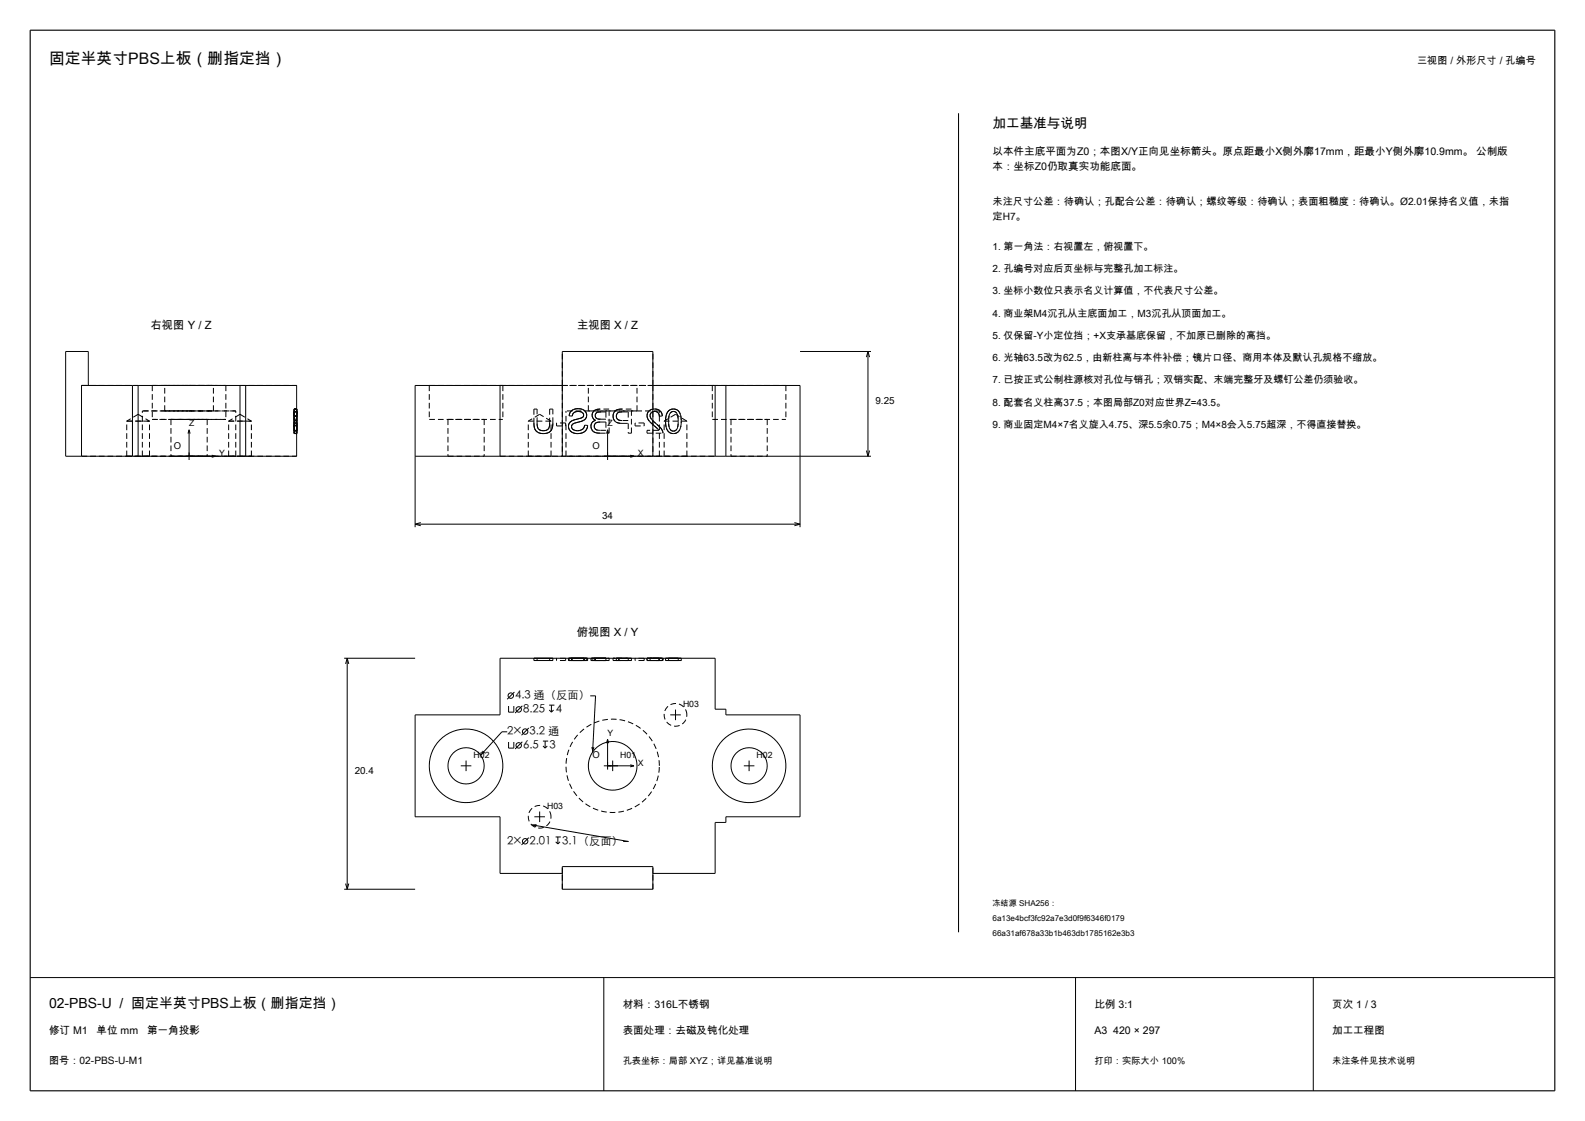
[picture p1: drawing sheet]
<svg xmlns="http://www.w3.org/2000/svg" width="420mm" height="297mm" viewBox="0 0 420 297" stroke-linecap="round" stroke-linejoin="round" font-family="sans-serif">
<path d="M8 8h404v281h-404z" fill="none" stroke="#000" stroke-width=".3"/>
<g fill="none" stroke="#000" stroke-width=".26">
<path d="M254 30v217M212 93.1h18.8M230 93.1v27.8M230 93.1l-.4 1.5M230 93.1l.4 1.5M23.4 102.1v-9h-6v27.8h61.2v-18.8h-57v18.8M35.1 102.1v18.8M36.6 102.1v18.8M50.1 113.9v8M50.1 113.9l-.3 1M50.1 113.9l.3 1M63.6 102.1v18.8"/>
<path d="M65.1 102.1v18.8M132.5 102.1v18.8M149 102.1h-39v37.6M161 113.9v8M161 113.9l-.3 1M161 113.9l.3 1M173 102.1h39v37.6M189.5 102.1v18.8M192.3 102.1v18.8M229.6 119.4l.4 1.5M230.4 119.4l-.4 1.5M56.1 120.6l1 .3-1 .3"/>
<path d="M110 120.9h120.8M110 138.9h102M110 138.9l1.5 .4M111.5 138.5l-1.5 .4M149 120.9v-27.8h24v27.8M167 120.6l1 .3-1 .3M210.5 138.5l1.5 .4M212 138.9l-1.5 .4M91.2 174.4h18.8M92 174.4v61.2M92 174.4l-.4 1.5M92 174.4l.4 1.5"/>
<path d="M134.4 193.9h-1.4l-5.6 6.2M134.8 187.1v1.6h1.4v-1.6M134.8 196.6v1.6h1.4v-1.6M136.3 183.3l-1.9 2M138.4 187l-1.9 1.9M138.4 196.5l-1.9 1.9M140.1 192.9l-1.9 1.9M143.9 196.3h1.4M143.9 197.6l.6 .6M144.5 196.3v1.9M145 197.6l-.5 .6M145.5 186.8h1.4"/>
<path d="M145.5 188.1l.6 .6M146.1 186.8v1.9M146.7 188.1l-.6 .6M156.4 184.4h1.4l-.8 14.8M161 195.9v8M161 195.9l-.3 1M161 195.9l.3 1M177.6 189.4h2.8M179 188v2.8M122.1 202.9h2.8M123.5 201.5v2.8M140.9 218.5l25.6 4.4h-1.4"/>
<path d="M141.6 216.4h2.8M143 215v2.8M160 202.9h8M162.3 201.5v2.8M167 202.6l1 .3M168 202.9l-1 .3M197.1 202.9h2.8M198.5 201.5v2.8M91.2 235.6h18.8M91.6 234.1l.4 1.5M92.4 234.1l-.4 1.5M140.1 221.9l-1.9 1.9"/>
<path d="M147.2 221.7h1.4M147.3 223l.5 .6M147.8 221.7v1.9M148.4 223l-.6 .6M149 229.6h24v6h-24zM149 231.4h-16.5v-15h-22.5v-27h22.5v-15h57v13.5h2.8v1.5h19.7v27h-19.7v1.5h-2.8v13.5h-16.5M8 259h404M160 259v30M285 259v30M348 259v30"/>
<circle cx="135.4" cy="184.3" r=".72"/>
<circle cx="137.5" cy="188" r=".72"/>
<circle cx="137.5" cy="197.5" r=".72"/>
<circle cx="139.2" cy="193.8" r=".72"/>
<circle cx="123.5" cy="202.9" r="9.8"/>
<circle cx="123.5" cy="202.9" r="4.8"/>
<circle cx="162.4" cy="202.9" r="6.4"/>
<circle cx="198.5" cy="202.9" r="4.8"/>
<circle cx="198.5" cy="202.9" r="9.8"/>
<circle cx="139.2" cy="222.9" r=".72"/>
</g>
<g fill="none" stroke="#000" stroke-width=".26" stroke-dasharray="1.5 .8" stroke-linecap="butt">
<path d="M21.6 102.1h1.8M21.6 102.1h15M33.6 111.6h3M36.6 111.6h3M36.6 109.8l-3 1.8M36.6 109.8l3 1.8M37.7 108.9h12.4M39.6 111.6h-6M40.4 102.1h9.7M40.4 111.1h9.7M40.4 102.1v9M43.7 102.1h6.4"/>
<path d="M43.7 108.9h6.4M43.7 108.9v-6.8M45.3 111.1h4.8M45.3 111.1v9.8M50.1 102.1h9.7M50.1 102.1h6.4M50.1 111.1h4.8M50.1 108.9h12.4M50.1 111.1h9.7M50.1 108.9h6.4M54.9 111.1h-9.6M54.9 111.1v9.8"/>
<path d="M56.5 102.1h-12.8M56.5 108.9h-12.8M56.5 108.9v-6.8M59.8 102.1h-19.4M59.8 111.1h-19.4M59.8 102.1v9M60.6 111.6h3M62.5 108.9h-24.8M63.6 102.1h15M63.6 111.6h3M63.6 109.8l-3 1.8M63.6 109.8l3 1.8"/>
<path d="M66.6 111.6h-6M78 113.7v-1.6M78 114.1v-.4M78 113.9v.2M78 113.3v.6M78 112.1v1.2M78 108.4v3.7M78 112.1v-3.7M78 114.6v-.9M78 114.9v-.3M78 114.5v.4M78 113.6v.9"/>
<path d="M78 112.1v1.5M78 112.9v-.8M78 113.9v-1.2M78 114.6v-.7M78 114.6v.3M78 113.9v.7M78 113v.9M78 112.1v.9M78 111.4v.7M78 111v.4M78 110.5v.5M78 110v.5"/>
<path d="M78 109.3v.7M78 109v.3M78 109.3v-.3M78 110.2v-.9M78 109.2v1M78 108.5v.7M78 108.3v.2M78 108.5v-.2M78 109.1v-.6M78 110v-.9M78 110.8v-.8M78 111.4v-.6"/>
<path d="M78 111.8v-.4M78 112.1v-.3M78 112.5v-.4M78 113v-.5M78 113.6v-.6M78 114v-.4M78 114.1v-.1M78 113.4v.5M78 112.6v.8M78 112.7v-.1M78 114.7v.1M78 114.3v.4"/>
<path d="M78 113.7v.6M78 112.9v.8M78 111.9v1M78 111.4v.5M78 110.8v.6M78 110v.8M78 109.2v.8M78 108.6v.6M78 108.4v.2M78 114.8v-6.4M78 109.8v-1.1M78 111.6v-1.8"/>
<path d="M78 114.2v-2.6M78 114.9v-.7M78 113.4v1.1M78 111.6v1.8M78 110.1v1.5M78 109.2v.9M78 108.7v-.3M78 111.6v.6M78 110.2v1.4M78 109.4v.8M78 108.7v.7M78 108.4v.3"/>
<path d="M78 112.2v2.6M78 113.6v.4M78 112.8v.8M78 111.7v1.1M78 110.9v.8M78 110.1v.8M78 108.9v1.2M78 108.4v.5M78 108.8v-.4M78 110.2v-1.4M78 110.3v-.1M78 109.3v1"/>
<path d="M78 110.1v-.8M78 111.1v-1M78 112.4v-1.3M78 113.4v-1M78 114.2v-.8M78 114.8v-.6M78 114v.8M78 109.1v2M78 111.1v-.1M78 111v-.3M78 110.7v-.6M78 110.1v-.5"/>
<path d="M78 109.6v-.4M78 109.2v-.1M78 111.8v2.2M78 114v-.2M78 113.8v-.3M78 113.5v-.6M78 112.9v-.6M78 112.3v-.4M78 111.9v-.1M78 111.6v2.1M78 113.7v.5M78 114.2v-.5"/>
<path d="M78 113.7v-2.1M78 111.6v-2.1M78 109.5v-.5M78 109v.5M78 109.5v2.1M78 109.1v2.3M78 111.4v-.3M78 111.1v-.8M78 110.3v-.7M78.6 112.1v1.6M78.6 112.1v-3.7M78.6 108.4v3.7"/>
<path d="M78.6 113.6v-1.5M78.6 114.5v-.9M78.6 114.9v-.4M78.6 114.6v.3M78.6 113.7v.9M78.6 113.3v-1.2M78.6 113.9v-.6M78.6 114.1v-.2M78.6 113.7v.4M78.6 112.1v.8M78.6 112.7v1.2M78.6 112.7v-.1"/>
<path d="M78.6 113.4v-.8M78.6 113.9v-.5M78.6 114v.1M78.6 113.6v.4M78.6 113v.6M78.6 112.5v.5M78.6 112.1v.4M78.6 111.8v.3M78.6 111.4v.4M78.6 110.8v.6M78.6 110v.8M78.6 109.1v.9"/>
<path d="M78.6 108.5v.6M78.6 108.3v.2M78.6 108.5v-.2M78.6 109.2v-.7M78.6 110.2v-1M78.6 109.3v.9M78.6 109v.3M78.6 109.3v-.3M78.6 110v-.7M78.6 110.5v-.5M78.6 111v-.5M78.6 111.4v-.4"/>
<path d="M78.6 112.1v-.7M78.6 113v-.9M78.6 113.9v-.9M78.6 114.6v-.7M78.6 114.9v-.3M78.6 113.9v.7M78.6 114.8v-.1M78.6 114.8v-6.4M78.6 108.6v-.2M78.6 109.2v-.6M78.6 110v-.8M78.6 110.8v-.8"/>
<path d="M78.6 111.4v-.6M78.6 111.9v-.5M78.6 112.9v-1M78.6 113.7v-.8M78.6 114.3v-.6M78.6 114.7v-.4M78.6 108.7v1.1M78.6 108.4v.3M78.6 110.1v-.9M78.6 111.6v-1.5M78.6 113.4v-1.8M78.6 114.5v-1.1"/>
<path d="M78.6 114.2v.7M78.6 111.6v2.6M78.6 109.8v1.8M78.6 112.2v2.6M78.6 108.7v-.3M78.6 109.4v-.7M78.6 110.2v-.8M78.6 111.6v-1.4M78.6 112.2v-.6M78.6 114v-.4M78.6 114v.8M78.6 114.2v.6"/>
<path d="M78.6 113.4v.8M78.6 112.4v1M78.6 111.1v1.3M78.6 110.1v1M78.6 109.3v.8M78.6 110.3v-1M78.6 110.3v-.1M78.6 108.8v1.4M78.6 108.4v.4M78.6 108.9v-.5M78.6 110.1v-1.2M78.6 110.9v-.8"/>
<path d="M78.6 111.7v-.8M78.6 112.8v-1.1M78.6 113.6v-.8M78.6 114.1h-.6M78.6 108.4h-.6M78.6 114.9h-.6M78.6 112.1h-.6M78.6 112.9h-.6M78.6 112.7h-.6M78.6 109h-.6M78.6 110.2h-.6M78.6 108.3h-.6"/>
<path d="M78.6 112.6h-.6M78.6 114.8h-.6M78.6 111.4h-.6M78.6 112.2h-.6M78.6 114h-.6M78.6 110.3h-.6M78.6 109.1v2M78.6 109.1h-.6M78.6 111.1h-.6M78.6 111v.1M78.6 110.7v.3M78.6 110.1v.6"/>
<path d="M78.6 109.6v.5M78.6 109.2v.4M78.6 109.1v.1M78.6 111.8v2.2M78.6 111.8h-.6M78.6 113.8v.2M78.6 113.5v.3M78.6 112.9v.6M78.6 112.3v.6M78.6 111.9v.4M78.6 111.8v.1M78.6 113.7v-2.1"/>
<path d="M78.6 114.2v-.5M78.6 114.2h-.6M78.6 113.7v.5M78.6 111.6v2.1M78.6 109.5v2.1M78.6 109v.5M78.6 109.5v-.5M78.6 111.6v-2.1M78.6 109.1v2.3M78.6 111.1v.3M78.6 110.3v.8M78.6 109.6v.7"/>
<path d="M78.6 109.2h-.6M113.7 102.1h19.5M113.7 102.1v9M113.7 111.1h19.5M118.7 111.1v9.8M118.7 111.1h9.6M128.3 111.1v9.8M132.5 102.1h57M133.2 102.1v9M141.5 108.4v3.7M141.5 112.1l.2 1.5M141.7 113.6l-.2-1.5"/>
<path d="M141.7 113.6l.8 .9M142.3 112.1l.1 .9 .3 .7M142.3 112.1v-3.7M142.3 108.4h-.8M142.5 114.5l-.8-.9M142.5 114.5l1.5 .4M142.7 113.7l.6 .3 .7 .1M142.7 113.7l-.3-.6-.1-1M143 109.8l-3 1.8M144 114.9l-1.5-.4M144 114.9l1.4-.3M144 114.1l1-.2"/>
<path d="M144 114.1l-.8-.1-.5-.3M145 113.9l.5-.6M145 113.9l-1 .2M145.4 114.6l-1.4 .3M145.4 114.6l.9-.9M145.5 113.3l.2-1.2M145.5 113.3l-.5 .6M145.7 108.4v3.7M145.7 112.1l-.2 1.2M146 111.6h-6M146 111.6l-3-1.8M146.3 113.7l-.9 .9"/>
<path d="M146.3 113.7l.2-1.6M146.5 112.1l-.2 1.6M146.5 112.1v-3.7M146.5 108.4h-.8M147.5 112.1v.8M147.5 112.9h2.4M149 102.1v18.8M149 102.1v-9M149 102.1h24M149.9 112.1h-2.4M149.9 112.9v-.8M150.6 113l.3-.9"/>
<path d="M150.6 113l.3 .9M150.8 110.2l.3-1M150.8 110.2h.8M150.9 112.1l.8-.7M150.9 112.1l-.3 .9M150.9 113.9l-.3-.9M150.9 113.9l.9 .7M151.1 109.2l.9-.7M151.1 109.2l-.3 1M151.4 113l.2 .6M151.4 113l.2-.5M151.6 112.5l-.2 .5"/>
<path d="M151.6 112.5l.6-.4M151.6 113.6l.6 .4M151.6 113.6l-.2-.6M151.6 110.2l.5-.9M151.7 111.4l1.4-.4M151.7 111.4l-.8 .7M151.8 114.6l-.9-.7M151.8 114.6l1.2 .3M152 108.5l1.2-.2M152 108.5l-.9 .7M152.1 109.3l-.5 .9M152.1 109.3l1.1-.3"/>
<path d="M152.2 114l.8 .1M152.2 114l-.6-.4M152.2 112.1l-.6 .4M152.2 112.1l1.1-.3M153 114.9l-1.2-.3M153 114.9l1.4-.3M153 114.1l1-.2M153 114.1l-.8-.1M153.1 111l1.3-.5M153.1 111l-1.4 .4M153.2 109l-1.1 .3M153.2 109l1.1 .3"/>
<path d="M153.2 108.3l1.2 .2M153.2 108.3l-1.2 .2M153.3 111.8l-1.1 .3M153.3 111.8l1.3-.4M154 113.9l.7-.5M154 113.9l-1 .2M154.3 109.3l-1.1-.3M154.3 109.3l.4 .7M154.4 108.5l.8 .6M154.4 108.5l-1.2-.2M154.4 110.5l.3-.5M154.4 110.5l-1.3 .5"/>
<path d="M154.4 114.6l-1.4 .3M154.4 114.6l1-.7M154.6 111.4l-1.3 .4M154.6 111.4l.6-.6M154.7 113.4l.2-.8M154.7 113.4l-.7 .5M154.7 110l-.4-.7M154.7 110l-.3 .5M154.9 112.6l-.2 .8M155.2 109.1l.3 .9M155.2 109.1l-.8-.6M155.2 110.8l-.6 .6"/>
<path d="M155.2 110.8l.3-.8M155.4 113.9l-1 .7M155.4 113.9l.3-1.2M155.5 110l-.3 .8M155.5 110l-.3-.9M155.7 112.7l-.3 1.2M155.7 112.7l-.8-.1M155.9 108.9v-6.8M156.6 112.9l.3-1M156.6 112.9l.2 .8M156.8 113.7l-.2-.8M156.8 113.7l.4 .6"/>
<path d="M156.9 110l.2-.8M156.9 110l.2 .8M156.9 111.9l.9-.5M156.9 111.9l-.3 1M157.1 110.8l-.2-.8M157.1 110.8l.7 .6M157.1 109.2l.7-.6M157.1 109.2l-.2 .8M157.2 114.3l-.4-.6M157.2 114.3l.7 .4M157.5 112.9l.1-.6M157.5 112.9l.1 .6"/>
<path d="M157.6 113.5l-.1-.6M157.6 113.5l.3 .3M157.6 112.3l.6-.4M157.6 112.3l-.1 .6M157.7 110.1l.2-.5M157.7 110.1l.2 .6M157.8 111.4l-.7-.6M157.8 111.4l-.9 .5M157.8 108.6l1.2-.2M157.8 108.6l-.7 .6M157.9 109.6l.4-.4M157.9 109.6l-.2 .5"/>
<path d="M157.9 110.7l-.2-.6M157.9 110.7l.5 .3M157.9 113.8l-.3-.3M157.9 113.8l.5 .2M157.9 114.7l-.7-.4M157.9 114.7l1.1 .1M158.2 111.9l.9-.1M158.2 111.9l-.6 .4M158.3 109.2l1-.1M158.3 109.2l-.4 .4M158.4 111l-.5-.3M158.4 111l.8 .1"/>
<path d="M158.4 114l-.5-.2M159 114.8l-1.1-.1M159 114.8h2.4M159 114h-.6M159 108.4l-1.2 .2M159.1 111.8h1.5M159.1 111.8l-.9 .1M159.2 111.1l-.8-.1M159.3 109.1h1.3M159.3 109.1l-1 .1M160.6 109.1v2M160.6 111.1h-1.4"/>
<path d="M160.6 111.8v2.2M160.6 114h-1.6M161.4 114.8v-6.4M161.4 108.4h-2.4M162.4 110.2l.2-.8M162.4 110.2l.2 .8 .4 .6M162.6 109.4l.6-.7M162.6 109.4l-.2 .8M163 111.6l-.4-.6-.2-.8M163 111.6a2.48 2.48 0 0 0 1.8 .6M163.2 108.7l.7-.3M163.2 108.7l-.6 .7"/>
<path d="M163.3 110.3l.2-.7M163.3 110.3l.4 .8M163.5 109.6l.6-.4M163.5 109.6l-.2 .7M163.7 111.1l-.4-.8M163.7 111.1l1.1 .3M163.9 108.4h1M163.9 108.4l-.7 .3M164.1 109.2l.7-.1M164.1 109.2l-.6 .4M164.8 111.4l-1.1-.3M164.8 112.2h1.7"/>
<path d="M164.8 112.2l-1.1-.2-.7-.4M164.8 109.1h1.7M164.8 109.1l-.7 .1M164.9 108.4h-1M166.5 112.2v2.6M166.5 114.8h.8M166.5 109.1v2.3M166.5 111.4h-1.7M167.3 114.8v-6.4M167.3 108.4h-2.4M168.3 112.1v.8M168.3 112.9h2.4"/>
<path d="M168.8 102.1h-12.9M168.8 108.9v-6.8M168.8 108.9h-12.9M170.7 112.1h-2.4M170.7 112.9v-.8M171.4 114v.8M171.4 114.8h4.3M171.5 110.1l.1-.7 .4-.5M171.5 110.1l.1 .8M171.6 110.9l-.1-.8M171.6 110.9l.5 .8M172 108.9l.6-.4 .8-.1"/>
<path d="M172 108.9l-.4 .5-.1 .7M172.1 111.7l-.5-.8M172.1 111.7l1.2 1.1M172.3 110.1l.3 1M172.3 110.1l.3-.8M172.6 109.3l-.3 .8M172.6 109.3l.9-.3M172.6 111.1l1.4 1.3M172.6 111.1l-.3-1M173 102.1v-9M173 102.1v18.8M173.3 112.8l-1.2-1.1"/>
<path d="M173.3 112.8l.9 .8M173.4 108.4l.9 .1 .6 .3M173.4 108.4l-.8 .1-.6 .4M173.5 109l-.9 .3M173.5 109l.9 .3M174 112.4l1.1 1M174 112.4l-1.4-1.3M174.2 113.6l-.9-.8M174.4 109.3l-.9-.3M174.4 109.3l.3 1M174.6 114l-.4-.4M174.6 114h-3.2"/>
<path d="M174.7 110.3l-.3-1M174.7 110.3l.8-.1M174.7 108.9h-24.7M174.9 108.8l.4 .6 .2 .8M174.9 108.8l-.6-.3-.9-.1M175.1 113.4l.5 .8M175.1 113.4l-1.1-1M175.5 110.2l-.2-.8-.4-.6M175.6 114.2l.1 .6M175.6 114.2l-.5-.8M175.7 114.8l-.1-.6M176.4 111.6l.1-1.5"/>
<path d="M176.4 111.6l.2 1.8M176.5 110.1l.4-.9M176.5 110.1l-.1 1.5M176.6 113.4l-.2-1.8M176.6 113.4l.7 1.1M176.9 109.2l.6-.6M176.9 109.2l-.4 .9M177.2 111.6l.1-1.3 .2-.8M177.2 111.6v1.2l.3 .9M177.3 114.5l-.7-1.1M177.3 114.5l1.1 .4M177.5 113.7l-.2-.8-.1-1.3"/>
<path d="M177.5 109.5l.4-.4 .6-.1M177.5 113.7l.4 .4 .5 .1M177.5 109.5l-.3 .9v1.2M177.5 108.6l.9-.2M177.5 108.6l-.6 .6M178.4 108.4l1.2 .3M178.4 114.9l-1.1-.4M178.4 114.9l.9-.2 .6-.5M178.4 108.4l-.9 .2M178.4 114.2l-.5-.1-.4-.4M178.4 114.2l.5-.1 .5-.4M178.5 109l.8 .5"/>
<path d="M178.5 109l-.6 .1-.4 .4M179 109.8l-3 1.8M179.3 109.5l.3 .8 .1 1.3M179.3 109.5l-.8-.5M179.4 113.7l-.5 .4-.5 .1M179.4 113.7l.2-.9 .1-1.2M179.6 108.7l.7 1.1M179.6 108.7l-1.2-.3M179.7 111.6l-.1 1.3-.2 .8M179.7 111.6l-.1-1.2-.3-.9M179.9 114.2l-.6 .5-.9 .2M179.9 114.2l.5-1 .1-1.6"/>
<path d="M180.3 109.8l.2 1.8M180.3 109.8l-.7-1.1M180.5 111.6l-.1 1.5-.5 1.1M180.5 111.6l-.2-1.8M182 111.6h-6M182 111.6l-3-1.8M188.8 102.1h19.5M188.8 102.1v9M188.8 111.1h19.5M193.7 111.1v9.8M193.7 111.1h9.6M203.3 111.1v9.8"/>
<path d="M208.3 102.1v9M21.6 120.9h15M33.6 120.9h3M33.6 120.9v-9.3M36.6 120.9h3M37.7 120.9h12.4M37.7 120.9v-12M39.6 120.9h-6M39.6 120.9v-9.3M45.3 120.9h4.8M50.1 120.9h4.8M50.1 120.9h12.4"/>
<path d="M54.9 120.9h-9.6M60.6 120.9h3M60.6 120.9v-9.3M62.5 120.9h-24.8M62.5 120.9v-12M63.6 120.9h15M63.6 120.9h3M66.6 120.9h-6M66.6 120.9v-9.3M118.7 120.9h9.6M132.5 120.9h57M140 120.9v-9.3"/>
<path d="M146 120.9h-6M146 120.9v-9.3M150 120.9v-12M174.7 120.9h-24.7M174.7 120.9v-12M176 120.9v-9.3M182 120.9h-6M182 120.9v-9.3M193.7 120.9h9.6M141.5 174.4v.6M141.5 175h.2M141.7 174.4h-.2"/>
<path d="M141.7 175h.8M142.3 174.4h.4M142.3 174.4h-.8M142.3 174.4v.6M142.3 175h-.8M142.5 174.4h-.8M142.5 175h1.5M142.7 174.4h1.3M142.7 175h-.4M144 174.4h-1.5M144 175h1.4M144 174.4h1"/>
<path d="M144 175h-1.3M145 174.4h.5M145 175h-1M145.4 174.4h-1.4M145.4 175h.9M145.5 174.4h.2M145.5 175h-.5M145.7 174.4v.6M145.7 175h-.2M146.3 174.4h-.9M146.3 175h.2M146.5 174.4h-.2"/>
<path d="M146.5 174.4h-.8M146.5 174.4v.6M146.5 175h-.8M147.5 174.4v.6M149.9 174.4h-2.4M149.9 174.4v.6M149.9 175h-2.4M150.6 174.4h.3M150.6 174.4v.6M150.6 175h.3M150.8 174.4h.3M150.8 174.4h.8"/>
<path d="M150.8 174.4v.6M150.8 175h.8M150.9 174.4h.8M150.9 175h-.3M150.9 174.4h-.3M150.9 175h.9M151.1 174.4h.9M151.1 175h-.3M151.4 174.4h.2M151.4 174.4v.6M151.4 175h.2M151.6 174.4h-.2"/>
<path d="M151.6 175h.6M151.6 174.4h.6M151.6 175h-.2M151.6 174.4v.6M151.6 175h.5M151.7 174.4h1.4M151.7 175h-.8M151.8 174.4h-.9M151.8 175h1.2M152 174.4h1.2M152 175h-.9M152.1 174.4h-.5"/>
<path d="M152.1 175h1.1M152.2 174.4h.8M152.2 175h-.6M152.2 174.4h-.6M152.2 175h1.1M153 174.4h-1.2M153 175h1.4M153 174.4h1M153 175h-.8M153.1 174.4h1.3M153.1 175h-1.4M153.2 174.4h-1.1"/>
<path d="M153.2 175h1.1M153.2 174.4h1.2M153.2 175h-1.2M153.3 174.4h-1.1M153.3 175h1.3M154 174.4h.7M154 175h-1M154.3 174.4h-1.1M154.3 175h.4M154.4 174.4h.8M154.4 175h-1.2M154.4 174.4h.3"/>
<path d="M154.4 175h-1.3M154.4 174.4h-1.4M154.4 175h1M154.6 174.4h-1.3M154.6 175h.6M154.7 174.4h.2M154.7 175h-.7M154.7 174.4h-.4M154.7 174.4v.6M154.7 175h-.3M154.9 174.4v.6M154.9 175h-.2"/>
<path d="M155.2 174.4h.3M155.2 175h-.8M155.2 174.4h-.6M155.2 175h.3M155.4 174.4h-1M155.4 175h.3M155.5 174.4h-.3M155.5 174.4v.6M155.5 175h-.3M155.7 174.4h-.3M155.7 174.4h-.8M155.7 174.4v.6"/>
<path d="M155.7 175h-.8M156.6 174.4h.3M156.6 174.4v.6M156.6 175h.2M156.8 174.4h-.2M156.8 175h.4M156.9 174.4h.2M156.9 174.4v.6M156.9 175h.2M156.9 174.4h.9M156.9 175h-.3M157.1 174.4h-.2"/>
<path d="M157.1 175h.7M157.1 174.4h.7M157.1 175h-.2M157.2 174.4h-.4M157.2 175h.7M157.5 175h.1M157.5 174.4h.1M157.5 174.4v.6M157.6 175h-.1M157.6 174.4h.3M157.6 175h.6M157.6 174.4h-.1"/>
<path d="M157.7 175h.2M157.7 174.4h.2M157.7 174.4v.6M157.8 174.4h-.7M157.8 174.4v.6M157.8 175h-.9M157.8 174.4h1.2M157.8 175h-.7M157.9 175h.4M157.9 174.4h-.2M157.9 175h-.2M157.9 174.4h.5"/>
<path d="M157.9 175h-.3M157.9 174.4h-.7M157.9 175h1.1M158.2 175h.9M158.2 174.4h-.6M158.3 175h1M158.3 174.4h-.4M158.4 175h-.5M158.4 174.4h.8M158.4 174.4h.6M159 174.4h-1.1M159 174.4h2.4"/>
<path d="M159 175h2.4M159 175h-.6M159 175h-1.2M159.1 175h1.5M159.1 174.4h-.9M159.1 174.4h1.5M159.2 175h-.8M159.3 175h1.3M159.3 174.4h-1M159.3 174.4h1.3M160.6 175h-1.4M160.6 175h-1.6"/>
<path d="M160.6 174.4v.6M160.6 174.4h-1.4M160.6 174.4h-1.6M161.4 174.4h-2.4M161.4 174.4v.6M161.4 175h-2.4M162.4 174.4h.2M162.4 174.4v.6M162.4 175h.6M162.6 174.4h.6M162.6 175h-.2M163 174.4h-.6"/>
<path d="M163 175h1.8M163.2 174.4h.7M163.2 175h-.6M163.3 175h.2M163.3 174.4h.4M163.3 174.4v.6M163.5 175h.6M163.5 174.4h-.2M163.7 175h-.4M163.7 174.4h1.1M163.9 174.4h1M163.9 174.4v.6"/>
<path d="M163.9 175h-.7M164.1 175h.7M164.1 174.4h-.6M164.1 174.4v.6M164.8 175h-1.1M164.8 174.4h1.7M164.8 174.4h-1.8M164.8 175h1.7M164.8 174.4h-.7M164.9 175h-1M166.5 174.4h.8M166.5 174.4v.6"/>
<path d="M166.5 175h.8M166.5 175h-1.7M166.5 174.4h-1.7M167.3 174.4h-2.4M167.3 174.4v.6M167.3 175h-2.4M168.3 174.4v.6M170.7 174.4h-2.4M170.7 174.4v.6M170.7 175h-2.4M171.4 174.4h4.3M171.4 174.4v.6"/>
<path d="M171.4 175h4.3M171.5 174.4h.5M171.5 174.4v.6M171.5 175h.1M171.6 174.4h-.1M171.6 175h.5M172 174.4h1.4M172 175h-.5M172.1 174.4h-.5M172.1 175h1.2M172.3 174.4h.3M172.3 174.4v.6"/>
<path d="M172.3 175h.3M172.6 174.4h-.3M172.6 175h.9M172.6 174.4h1.4M172.6 175h-.3M173.3 174.4h-1.2M173.3 175h.9M173.4 174.4h1.5M173.4 175h-1.4M173.5 174.4h-.9M173.5 175h.9M174 174.4h1.1"/>
<path d="M174 175h-1.4M174.2 174.4h-.9M174.2 175h.4M174.4 174.4h-.9M174.4 175h.3M174.6 174.4h-.4M174.6 174.4h-3.2M174.6 174.4v.6M174.6 175h-3.2M174.7 174.4h-.3M174.7 174.4h.8M174.7 174.4v.6"/>
<path d="M174.7 175h.8M174.9 174.4h.6M174.9 175h-1.5M175.1 174.4h.5M175.1 175h-1.1M175.5 174.4v.6M175.5 175h-.6M175.6 174.4h.1M175.6 175h-.5M175.7 174.4v.6M175.7 175h-.1M176.4 174.4h.1"/>
<path d="M176.4 174.4v.6M176.4 175h.2M176.5 174.4h.4M176.5 175h-.1M176.6 174.4h-.2M176.6 175h.7M176.9 174.4h.6M176.9 175h-.4M177.2 174.4h.3M177.2 174.4v.6M177.3 174.4h-.7M177.3 175h1.1"/>
<path d="M177.5 175h-.3M177.5 175h1M177.5 174.4h.9M177.5 174.4h-.3M177.5 175h-.6M178.4 174.4h1.2M178.4 174.4h-1.1M178.4 175h1.5M178.4 175h-.9M178.4 174.4h1M178.5 175h.8M178.5 174.4h-1"/>
<path d="M179.3 175h.4M179.3 174.4h-.8M179.4 175h-1M179.4 174.4h.3M179.6 174.4h.7M179.6 175h-1.2M179.7 175h-.3M179.7 174.4v.6M179.7 174.4h-.4M179.9 174.4h-1.5M179.9 175h.6M180.3 174.4h.2"/>
<path d="M180.3 175h-.7M180.5 174.4h-.6M180.5 174.4v.6M180.5 175h-.2M182 189.4a3 3 0 0 0-4.3-2.7 3 3 0 0 0-.5 5.1 3 3 0 0 0 4.8-1.8v-.6M146 216.4a3 3 0 0 0-4.3-2.7 3 3 0 0 0-.5 5.1 3 3 0 0 0 4.8-1.8v-.6M174.7 202.9a12.4 12.4 0 0 0-18.2-10.9 12.4 12.4 0 0 0-1 21.2 12.4 12.4 0 0 0 19.2-9.1v-1.2M149 235.6v-4.2M149 231.4v-1.8M173 235.6v-4.2M173 231.4v-1.8"/>
</g>
<path d="M156.7 198h.8l-.5 1.2zM127.9 198.9l.6 .5-1.1 .7zM140.9 218.5l1.3-.2-.2 .9z" fill="#000"/>
<text font-size="4.2" x="13" y="17">固定半英寸PBS上板（删指定挡）</text>
<text font-size="3.7" x="13" y="267">02-PBS-U / 固定半英寸PBS上板（删指定挡）</text>
<text font-size="3.6" x="263" y="34">加工基准与说明</text>
<g font-size="3">
<text x="39.9" y="87.1">右视图 Y / Z</text>
<text x="152.9" y="87.1">主视图 X / Z</text>
<text x="152.8" y="168.4">俯视图 X / Y</text>
<text x="136.5" y="185.3">4.3 通（反面）</text>
<text x="138.6" y="188.9">8.25</text>
<text x="147.3" y="188.9">4</text>
<text x="134.4" y="194.8">2× 3.2 通</text>
<text x="138.6" y="198.4">6.5</text>
<text x="145.6" y="198.4">3</text>
<text x="134.4" y="223.8">2× 2.01</text>
<text x="149" y="223.8">3.1（反面）</text>
</g>
<g font-size="2.8">
<text x="263" y="41">以本件主底平面为Z0；本图X/Y正向见坐标箭头。原点距最小X侧外廓17mm，距最小Y侧外廓10.9mm。 公制版</text>
<text x="263" y="45.1">本：坐标Z0仍取真实功能底面。</text>
<text x="165" y="267">材料：316L不锈钢</text>
<text x="290" y="267">比例 3:1</text>
<text x="353" y="267">页次 1 / 3</text>
<text x="13" y="274">修订 M1</text>
<text x="25.6" y="274">单位 mm</text>
<text x="39" y="274">第一角投影</text>
<text x="165" y="274">表面处理：去磁及钝化处理</text>
<text x="290" y="274">A3 420 × 297</text>
<text x="353" y="274">加工工程图</text>
</g>
<g font-size="2.7">
<text x="375.5" y="17">三视图 / 外形尺寸 / 孔编号</text>
<text x="263" y="54.2">未注尺寸公差：待确认；孔配合公差：待确认；螺纹等级：待确认；表面粗糙度：待确认。Ø2.01保持名义值，未指</text>
<text x="263" y="58.2">定H7。</text>
<text x="13" y="282">图号：02-PBS-U-M1</text>
</g>
<g font-size="2.6">
<text x="263" y="66.2">1. 第一角法：右视置左，俯视置下。</text>
<text x="263" y="72.1">2. 孔编号对应后页坐标与完整孔加工标注。</text>
<text x="263" y="78">3. 坐标小数位只表示名义计算值，不代表尺寸公差。</text>
<text x="263" y="83.9">4. 商业架M4沉孔从主底面加工，M3沉孔从顶面加工。</text>
<text x="263" y="89.8">5. 仅保留-Y小定位挡；+X支承基底保留，不加原已删除的高挡。</text>
<text x="263" y="95.7">6. 光轴63.5改为62.5，由新柱高与本件补偿；镜片口径、商用本体及默认孔规格不缩放。</text>
<text x="263" y="101.6">7. 已按正式公制柱源核对孔位与销孔；双销实配、末端完整牙及螺钉公差仍须验收。</text>
<text x="232" y="107">9.25</text>
<text x="263" y="107.5">8. 配套名义柱高37.5；本图局部Z0对应世界Z=43.5。</text>
<text x="263" y="113.4">9. 商业固定M4×7名义旋入4.75、深5.5余0.75；M4×8会入5.75超深，不得直接替换。</text>
<text x="159.6" y="137.5">34</text>
<text x="94" y="205">20.4</text>
</g>
<g font-size="2.5">
<text x="46.1" y="118.9">O</text>
<text x="157" y="118.9">O</text>
<text x="157" y="200.9">O</text>
<text x="165" y="282">孔表坐标：局部 XYZ；详见基准说明</text>
<text x="290" y="282">打印：实际大小 100%</text>
<text x="353" y="282">未注条件见技术说明</text>
</g>
<g font-size="2.3">
<text x="50.1" y="112.9">Z</text>
<text x="161" y="112.9">Z</text>
<text x="58.1" y="120.9">Y</text>
<text x="169" y="120.9">X</text>
<text x="181" y="187.4">H03</text>
<text x="161" y="194.9">Y</text>
<text x="125.5" y="200.9">H02</text>
<text x="164.3" y="200.9">H01</text>
<text x="169" y="202.9">X</text>
<text x="200.5" y="200.9">H02</text>
<text x="145" y="214.4">H03</text>
</g>
<g font-size="2.1">
<text x="263" y="240">冻结源 SHA256：</text>
<text x="263" y="244">6a13e4bcf3fc92a7e3d0f9f6346f0179</text>
<text x="263" y="248">66a31af678a33b1b463db1785162e3b3</text>
</g>
</svg>
